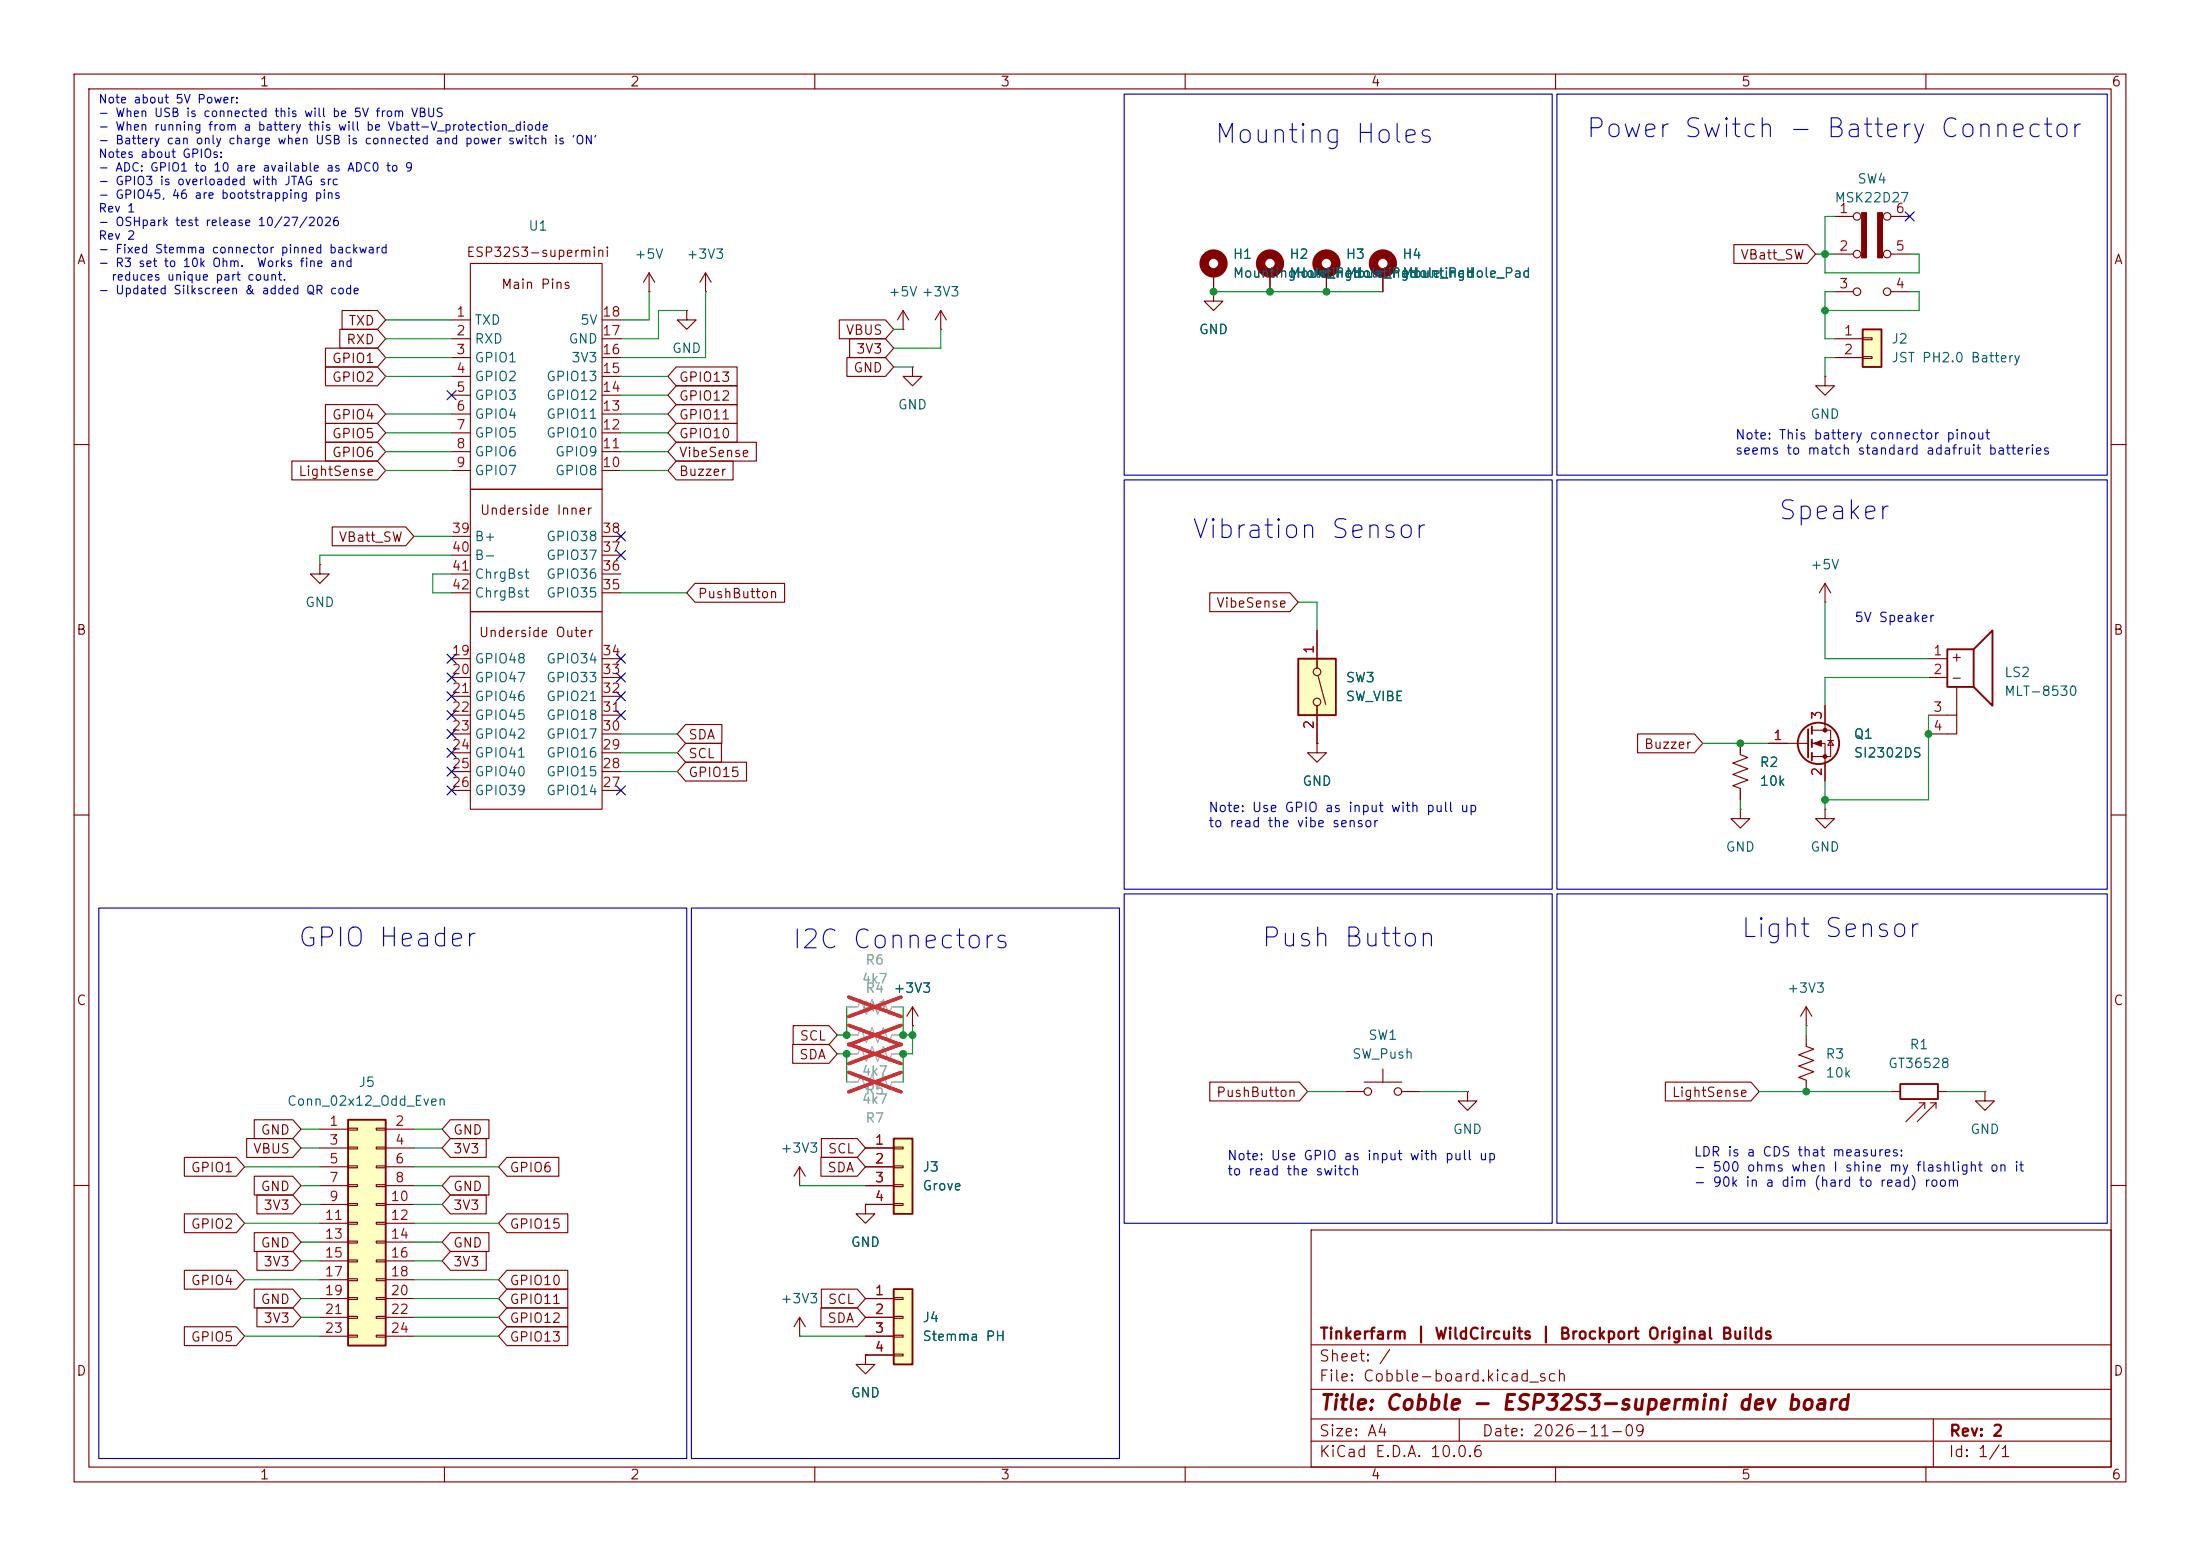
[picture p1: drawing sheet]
<svg xmlns="http://www.w3.org/2000/svg" width="297mm" height="210mm" viewBox="0 0 297 210" stroke-linecap="round" stroke-linejoin="round" font-family="sans-serif">
<g fill="none" stroke="#840000" stroke-width=".15">
<path d="M10 10h277v190h-277zM12 12h273v186h-273zM60 10v2M110 10v2M160 10v2M210 10v2M260 10v2M63.5 35.6h17.8v30.4h-17.8zM61 43.2h2.5M61 45.7h2.5M61 48.3h2.5M61 50.8h2.5"/>
<path d="M61 53.3h2.5M61 55.9h2.5M61 58.4h2.5M81.3 43.2h2.5M81.3 45.7h2.5M81.3 48.3h2.5M81.3 50.8h2.5M81.3 53.3h2.5M81.3 55.9h2.5M81.3 58.4h2.5M10 60h2M61 61h2.5"/>
<path d="M61 63.5h2.5M61 77.5h2.5M61 74.9h2.5M61 72.4h2.5M63.5 66h17.8v16.6h-17.8zM81.3 61h2.5M81.3 63.5h2.5M81.3 77.5h2.5M81.3 74.9h2.5M81.3 72.4h2.5M285 60h2M61 88.9h2.5"/>
<path d="M61 91.4h2.5M61 94h2.5M61 96.5h2.5M61 99.1h2.5M61 80h2.5M63.5 82.6h17.8v26.6h-17.8zM81.3 88.9h2.5M81.3 91.4h2.5M81.3 94h2.5M81.3 96.5h2.5M81.3 99.1h2.5M81.3 80h2.5"/>
<path d="M10 110h2M61 101.6h2.5M61 104.1h2.5M61 106.7h2.5M81.3 101.6h2.5M81.3 104.1h2.5M81.3 106.7h2.5M285 110h2M10 160h2M177 166h108v32h-108zM285 160h2M60 198v2"/>
<path d="M110 198v2M160 198v2M177 194.5h108M177 191.5h108M177 187.5h108M177 181.5h108M197 191.5v3M210 198v2M260 198v2M261 191.5v6.5"/>
</g>
<path d="M120.6 153.7h2.6v10.1h-2.6z" fill="#ffffc2"/>
<path d="M120.6 153.7h2.6v10.1h-2.6z" fill="none" stroke="#840000" stroke-width=".25"/>
<g fill="none" stroke="#840000" stroke-width=".15">
<path d="M179.1 36.8v2.6M92.7 41.9v1.3h1.3l-1.3 1.3-1.3-1.3h1.3M92.7 41.9h.1M43.2 76.2v1.3h1.2l-1.2 1.2-1.3-1.2h1.3M43.2 76.2h.1M116.8 154.9h3.8M116.8 157.5h3.8M120.6 154.8h1.3v.3h-1.3zM120.6 157.4h1.3v.2h-1.3zM120.6 159.9h1.3v.2h-1.3zM116.8 160h3.8M116.8 162.6h3.8"/>
<path d="M120.6 162.4h1.3v.3h-1.3z"/>
</g>
<circle cx="179.1" cy="35.6" r="1.27" fill="none" stroke="#840000" stroke-width="1.3"/>
<path d="M120.6 174h2.6v10.2h-2.6z" fill="#ffffc2"/>
<path d="M120.6 174h2.6v10.2h-2.6z" fill="none" stroke="#840000" stroke-width=".25"/>
<path d="M177.8 100.3v1.3h1.3l-1.3 1.3-1.3-1.3h1.3M177.8 100.3h.1M116.8 175.3h3.8M116.8 177.8h3.8M120.6 175.1h1.3v.3h-1.3zM120.6 177.7h1.3v.2h-1.3zM116.8 180.3h3.8M116.8 182.9h3.8M120.6 180.2h1.3v.3h-1.3zM120.6 182.8h1.3v.2h-1.3z" fill="none" stroke="#840000" stroke-width=".15"/>
<path d="M175.3 88.9h5v7.6h-5z" fill="#ffffc2"/>
<g fill="none" stroke="#840000" stroke-width=".15">
<path d="M121.9 44.5h.1M121.9 41.9l-.7 1.3M121.9 41.9l.8 1.3M121.9 41.9v2.6M127 44.5h.1M127 41.9l-.8 1.3M127 41.9l.8 1.3M127 41.9v2.6M177.8 85.1v5.1M177.8 95.3v5M177.9 91.2l1.1 3.9M116.8 162.6v1.2h1.3l-1.3 1.3-1.2-1.3h1.2"/>
<path d="M116.8 162.6h.1M116.8 182.9v1.3h1.3l-1.3 1.2-1.2-1.2h1.2M116.8 182.9h.1"/>
<circle cx="177.8" cy="90.7" r=".51"/>
<circle cx="177.8" cy="94.7" r=".51"/>
</g>
<path d="M175.3 88.9h5v7.6h-5z" fill="none" stroke="#840000" stroke-width=".25"/>
<path d="M47 151.1h5.1v30.5h-5.1z" fill="#ffffc2"/>
<path d="M47 151.1h5.1v30.5h-5.1z" fill="none" stroke="#840000" stroke-width=".25"/>
<g fill="none" stroke="#840000" stroke-width=".15">
<path d="M87.6 39.4h.1M87.6 36.8l-.7 1.3M87.6 36.8l.8 1.3M87.6 36.8v2.6M95.2 39.4h.1M95.2 36.8l-.7 1.3M95.2 36.8l.8 1.3M95.2 36.8v2.6M163.8 39.4v1.2h1.3l-1.3 1.3-1.2-1.3h1.2M163.8 39.4h.1M163.8 36.8v2.6M171.4 36.8v2.6"/>
<path d="M186.7 36.8v2.6M247.6 29.2h2.6M247.6 34.3h2.6M247.6 39.4h2.6M255.3 29.2h2.5M255.3 34.3h2.5M255.3 39.4h2.5M123.2 49.5v1.3h1.3l-1.3 1.3-1.3-1.3h1.3M123.2 49.5h.1M246.4 50.8v1.3h1.2l-1.2 1.2-1.3-1.2h1.3M246.4 50.8h.1M243.8 139.7v1.5l1.1 .4-2.1 .8 2.1 .7-2.1 .8 2.1 .8-2.1 .7 1 .4v1.5"/>
<path d="M43.2 152.4h3.8M43.2 154.9h3.8M43.2 157.5h3.8M47 152.3h1.3v.2h-1.3zM47 154.8h1.3v.3h-1.3zM47 157.4h1.3v.2h-1.3zM47 159.9h1.3v.2h-1.3zM50.8 152.3h1.3v.2h-1.3zM50.8 154.8h1.3v.3h-1.3zM50.8 157.4h1.3v.2h-1.3zM50.8 159.9h1.3v.2h-1.3zM52.1 152.4h3.8"/>
<path d="M52.1 154.9h3.8M52.1 157.5h3.8M43.2 160h3.8M43.2 162.6h3.8M43.2 165.1h3.8M43.2 167.6h3.8M43.2 170.2h3.8M43.2 172.7h3.8M43.2 175.3h3.8M43.2 177.8h3.8M47 162.4h1.3v.3h-1.3zM47 165h1.3v.2h-1.3z"/>
<path d="M47 167.5h1.3v.3h-1.3zM47 170.1h1.3v.2h-1.3zM47 172.6h1.3v.2h-1.3zM47 175.1h1.3v.3h-1.3zM47 177.7h1.3v.2h-1.3zM50.8 162.4h1.3v.3h-1.3zM50.8 165h1.3v.2h-1.3zM50.8 167.5h1.3v.3h-1.3zM50.8 170.1h1.3v.2h-1.3zM50.8 172.6h1.3v.2h-1.3zM50.8 175.1h1.3v.3h-1.3zM50.8 177.7h1.3v.2h-1.3z"/>
<path d="M52.1 160h3.8M52.1 162.6h3.8M52.1 165.1h3.8M52.1 167.6h3.8M52.1 170.2h3.8M52.1 172.7h3.8M52.1 175.3h3.8M52.1 177.8h3.8M43.2 180.3h3.8M47 180.2h1.3v.3h-1.3zM50.8 180.2h1.3v.3h-1.3zM52.1 180.3h3.8"/>
<circle cx="250.7" cy="29.2" r=".51"/>
<circle cx="250.7" cy="39.4" r=".51"/>
<circle cx="250.7" cy="34.3" r=".51"/>
<circle cx="254.8" cy="34.3" r=".51"/>
<circle cx="254.8" cy="29.2" r=".51"/>
<circle cx="254.8" cy="39.4" r=".51"/>
</g>
<g fill="none" stroke="#840000" stroke-width="1.3">
<circle cx="163.8" cy="35.6" r="1.27"/>
<circle cx="171.4" cy="35.6" r="1.27"/>
<circle cx="186.7" cy="35.6" r="1.27"/>
</g>
<g fill="#840000" stroke="#840000" stroke-width=".15">
<path d="M251.3 28.7h.7v6.1h-.7z"/>
<path d="M253.5 28.7h.6v6.1h-.6z"/>
</g>
<path d="M251.5 44.5h2.5v5h-2.5z" fill="#ffffc2"/>
<g fill="none" stroke="#840000" stroke-width=".25">
<path d="M251.5 44.5h2.5v5h-2.5zM244.1 98.4v3.8M244.6 98v1.1M244.6 99.8v1M262.9 87.6h3.5v5.1h-3.5zM266.4 87.6l2.6-2.5v10.2l-2.6-2.6M244.6 101.6v1M256.5 146.3h5.1v2h-5.1z"/>
<circle cx="245.5" cy="100.3" r="2.79"/>
</g>
<g fill="none" stroke="#840000" stroke-width=".15">
<path d="M163.8 39.4h.1M163.8 36.8v2.6M171.4 36.8v2.6M179.1 36.8v2.6M186.7 36.8v2.6M234.1 33h9.9l1.1 1.3-1.1 1.3h-9.9zM43.9 57.1h7.1l1.1 1.3-1.1 1.3h-7.1zM43.9 59.7h7.1l1.1 1.3-1.1 1.2h-7.1zM43.9 54.6h7.1l1.1 1.3-1.1 1.3h-7.1zM43.9 47h7.1l1.1 1.3-1.1 1.2h-7.1zM43.9 49.5h7.1l1.1 1.3-1.1 1.3h-7.1zM45.9 44.4h5.1l1.1 1.3-1.1 1.3h-5.1z"/>
<path d="M46.2 41.9h4.8l1.1 1.3-1.1 1.3h-4.8zM91.3 54.6h8.2v2.6h-8.2l-1.1-1.3zM91.3 57.1h8.2v2.6h-8.2l-1.1-1.3zM91.3 59.7h10.8v2.5h-10.8l-1.1-1.2zM91.3 49.5h8.2v2.6h-8.2l-1.1-1.3zM91.3 52.1h8.2v2.5h-8.2l-1.1-1.3zM113.3 43.2h6.2l1.1 1.3-1.1 1.2h-6.2zM114.3 48.3h5.2l1.1 1.2-1.1 1.3h-5.2zM114.7 45.7h4.8l1.1 1.3-1.1 1.3h-4.8zM247.6 45.7h3.9M247.6 48.3h3.9M251.5 45.6h1.2v.2h-1.2z"/>
<path d="M251.5 48.1h1.2v.3h-1.2zM39.4 62.2h11.6l1.1 1.3-1.1 1.3h-11.6zM44.8 71.1h10l1.1 1.3-1.1 1.3h-10zM91.3 62.2h7.7v2.6h-7.7l-1.1-1.3zM93.8 78.7h12.1v2.6h-12.1l-1.1-1.3zM246.4 78.7l-.8 1.3M246.4 78.7l.7 1.3M246.4 78.7v2.6M92.6 97.8h4.9v2.5h-4.9l-1.2-1.2zM163.3 80h10.8l1.2 1.3-1.2 1.3h-10.8zM177.8 85.1v5.1M177.8 95.3v5"/>
<path d="M221.1 99.1h7.7l1.1 1.2-1.1 1.3h-7.7zM244.6 98.6h2.5v3.5h-2.5M246.4 81.3h.1M246.4 95.3v3.3M246.8 99.9h.7M247.1 99.9l.4 .7h-.7zM260.3 88.9h2.6M260.3 91.4h2.6M264.2 92.7v3.8h-3.9M264.2 96.5v2.6h-3.9M92.6 102.9h8.2v2.5h-8.2l-1.2-1.3zM92.6 100.3h4.8v2.6h-4.8l-1.2-1.3z"/>
<path d="M177.8 100.3h.1M234.9 109.2v1.3h1.3l-1.3 1.3-1.2-1.3h1.2M234.9 109.2h.1M234.9 100.3v1.6l1.1 .3-2.1 .8 2.1 .8-2.1 .7 2.1 .8-2.1 .7 1 .4v1.6M238.8 100.3h5.3M244.6 100.3h1.8v5.1M246.4 109.2v1.3h1.2l-1.2 1.3-1.3-1.3h1.3M246.4 109.2h.1M107.1 138.4h4.8l1.1 1.3-1.1 1.3h-4.8zM123.2 138.4h.1M123.2 135.9l-.8 1.3M123.2 135.9l.8 1.3"/>
<path d="M123.2 135.9v2.5M243.8 138.4h.1M243.8 135.9l-.7 1.3M243.8 135.9l.8 1.3M243.8 135.9v2.5M24.9 156.2h7l1.1 1.3-1.1 1.3h-7zM33.3 153.7h6.2l1.1 1.2-1.1 1.3h-6.2zM34.3 158.7h5.2l1.1 1.3-1.1 1.3h-5.2zM34.3 151.1h5.2l1.1 1.3-1.1 1.3h-5.2zM60.8 151.1h5.2v2.6h-5.2l-1.1-1.3zM60.8 153.7h4.8v2.5h-4.8l-1.1-1.3zM60.8 158.7h5.2v2.6h-5.2l-1.1-1.3z"/>
<path d="M68.4 156.2h7v2.6h-7l-1.1-1.3zM107 141h4.9l1.1 1.2-1.1 1.3h-4.9zM107.9 157.5v2.5M107.9 157.5l-.7 1.3M107.9 157.5l.8 1.3M110.8 156.2h4.9l1.1 1.3-1.1 1.3h-4.9zM110.9 153.7h4.8l1.1 1.2-1.1 1.3h-4.8zM116.8 154.9h3.8M116.8 157.5h3.8M163.3 146h12.1l1.1 1.3-1.1 1.3h-12.1zM181.6 147.3h2.5M184.1 146.1h5.1"/>
<path d="M186.7 144.3v1.8M189.2 147.3h2.6M198.1 147.3v1.3h1.3l-1.3 1.3-1.3-1.3h1.3M198.1 147.3h.1M224.8 146h11.6l1.1 1.3-1.1 1.3h-11.6zM255.3 147.3h1.2M259.1 148.8h.7M259.8 148.8l-2.5 2.6M259.8 148.8v.8M260.6 148.8h.8M261.4 148.8l-2.6 2.6M261.4 148.8v.8"/>
<path d="M261.6 147.3h1.3M268 147.3v1.3h1.2l-1.2 1.3-1.3-1.3h1.3M268 147.3h.1M24.9 171.4h7l1.1 1.3-1.1 1.3h-7zM24.9 179.1h7l1.1 1.2-1.1 1.3h-7zM24.9 163.8h7l1.1 1.3-1.1 1.3h-7zM34.3 166.4h5.2l1.1 1.2-1.1 1.3h-5.2zM34.3 174h5.2l1.1 1.3-1.1 1.2h-5.2zM34.7 161.3h4.8l1.1 1.3-1.1 1.2h-4.8zM34.7 176.5h4.8l1.1 1.3-1.1 1.3h-4.8zM34.7 168.9h4.8l1.1 1.3-1.1 1.3h-4.8zM60.8 166.4h5.2v2.5h-5.2l-1.1-1.3z"/>
<path d="M60.8 161.3h4.8v2.5h-4.8l-1.1-1.2zM60.8 168.9h4.8v2.6h-4.8l-1.1-1.3zM68.4 174h8.2v2.5h-8.2l-1.1-1.2zM68.4 179.1h8.2v2.5h-8.2l-1.1-1.3zM68.4 163.8h8.2v2.6h-8.2l-1.1-1.3zM68.4 171.4h8.2v2.6h-8.2l-1.1-1.3zM68.4 176.5h8.2v2.6h-8.2l-1.1-1.3zM107.9 160h.1M107.9 177.8l-.7 1.3M107.9 177.8l.8 1.3M107.9 177.8v2.5M110.8 176.5h4.9l1.1 1.3-1.1 1.3h-4.9z"/>
<path d="M110.9 174h4.8l1.1 1.3-1.1 1.2h-4.8zM116.8 162.6h.1M116.8 160h3.8M116.8 162.6h3.8M116.8 175.3h3.8M116.8 177.8h3.8M107.9 180.3h.1M116.8 182.9h.1M116.8 180.3h3.8M116.8 182.9h3.8"/>
<circle cx="184.7" cy="147.3" r=".51"/>
<circle cx="188.7" cy="147.3" r=".51"/>
</g>
<path d="M114.3 139.7h1.5l.4-1 .8 2 .7-2 .8 2 .8-2 .7 2 .4-1h1.5M114.3 135.9h1.5l.4-1 .8 2 .7-2 .8 2 .8-2 .7 2 .4-1h1.5M114.3 142.2h1.5l.4-1 .8 2.1 .7-2.1 .8 2.1 .8-2.1 .7 2.1 .4-1.1h1.5M114.3 146.1h1.5l.4-1.1 .8 2.1 .7-2.1 .8 2.1 .8-2.1 .7 2.1 .4-1h1.5" fill="none" stroke="#a1a1a1" stroke-width=".15"/>
<path d="M114.6 138.4l7 2.6M114.6 134.6l7 2.6M121.6 138.4l-7 2.6M121.6 134.6l-7 2.6M114.6 140.9l7 2.7M114.6 144.7l7 2.7M121.6 140.9l-7 2.7M121.6 144.7l-7 2.7" fill="none" stroke="#e12e31" stroke-width=".46"/>
<g fill="#840000" stroke="#840000" stroke-width=".15">
<path d="M244.9 100.3l1-.4v.8z"/>
<circle cx="246.4" cy="98.6" r=".25"/>
<circle cx="246.4" cy="102.1" r=".25"/>
</g>
<g fill="none" stroke="#009600" stroke-width=".15">
<path d="M87.6 39.4v3.8h-3.8M95.2 39.4v8.9h-11.4M163.8 39.4h22.9M245.1 34.3h2.5M247.6 39.4h-1.2v6.3h1.2M247.6 29.2h-1.2v7.6h12.7v-2.5h-1.3M257.8 39.4h1.3v2.5h-12.7M52.1 55.9h8.9M52.1 58.4h8.9M52.1 45.7h8.9M52.1 48.3h8.9M52.1 50.8h8.9"/>
<path d="M52.1 43.2h8.9M83.8 55.9h6.4M83.8 58.4h6.4M83.8 50.8h6.4M83.8 53.3h6.4M92.7 41.9h-3.8v3.8h-5.1M120.6 49.5h2.6M120.6 44.5h1.3M127 44.5v2.5h-6.4M247.6 48.3h-1.2v2.5M52.1 61h8.9M52.1 63.5h8.9"/>
<path d="M55.9 72.4h5.1M61 74.9h-17.8v1.3M61 77.5h-2.6v2.5h2.6M83.8 61h6.4M83.8 63.5h6.4M83.8 80h8.9M83.8 99.1h7.6M175.3 81.3h2.5v3.8M246.4 81.3v7.6h13.9M260.3 91.4h-13.9v3.9M260.3 96.5v11.5h-13.9M83.8 101.6h7.6"/>
<path d="M83.8 104.1h7.6M229.9 100.3h8.9M234.9 108v1.2M246.4 105.4v3.8M114.3 135.9v3.8h-1.3M121.9 135.9v3.8h1.3M123.2 138.4v3.8h-1.3v3.9M243.8 138.4v1.3M33 157.5h10.2M40.6 152.4h2.6M40.6 154.9h2.6M55.9 157.5h11.4"/>
<path d="M55.9 152.4h3.8M55.9 154.9h3.8M113 142.2h1.3v3.9M176.5 147.3h5.1M191.8 147.3h6.3M237.5 147.3h17.8M262.9 147.3h5.1M33 172.7h10.2M33 165.1h10.2M40.6 177.8h2.6M40.6 170.2h2.6M40.6 175.3h2.6"/>
<path d="M40.6 160h2.6M40.6 167.6h2.6M40.6 162.6h2.6M55.9 177.8h11.4M55.9 170.2h3.8M55.9 175.3h11.4M55.9 172.7h11.4M55.9 160h3.8M55.9 167.6h3.8M55.9 162.6h3.8M55.9 165.1h11.4M107.9 160h8.9"/>
<path d="M33 180.3h10.2M55.9 180.3h11.4M107.9 180.3h8.9"/>
</g>
<g fill="none" stroke="#000084" stroke-width=".15">
<path d="M257.2 28.6l1.2 1.2M258.4 28.6l-1.2 1.2M60.4 52.7l1.2 1.2M61.6 52.7l-1.2 1.2M83.2 74.3l1.2 1.2M83.2 71.8l1.2 1.2M84.4 74.3l-1.2 1.2M84.4 71.8l-1.2 1.2M60.4 98.5l1.2 1.2M60.4 88.3l1.2 1.2M60.4 90.8l1.2 1.2M60.4 93.4l1.2 1.2"/>
<path d="M60.4 95.9l1.2 1.2M61.6 98.5l-1.2 1.2M61.6 88.3l-1.2 1.2M61.6 90.8l-1.2 1.2M61.6 93.4l-1.2 1.2M61.6 95.9l-1.2 1.2M83.2 90.8l1.2 1.2M83.2 88.3l1.2 1.2M83.2 93.4l1.2 1.2M83.2 95.9l1.2 1.2M84.4 90.8l-1.2 1.2M84.4 88.3l-1.2 1.2"/>
<path d="M84.4 93.4l-1.2 1.2M84.4 95.9l-1.2 1.2M60.4 101l1.2 1.2M60.4 103.5l1.2 1.2M60.4 106.1l1.2 1.2M61.6 101l-1.2 1.2M61.6 103.5l-1.2 1.2M61.6 106.1l-1.2 1.2M83.2 106.1l1.2 1.2M84.4 106.1l-1.2 1.2"/>
</g>
<path d="M151.8 12.7h57.7v51.4h-57.7zM210.2 12.7h74.3v51.4h-74.3zM151.8 64.8h57.7v55.2h-57.7zM210.2 64.8h74.3v55.2h-74.3zM13.3 122.6h79.4v74.3h-79.4zM93.3 122.6h57.8v74.3h-57.8zM151.8 120.7h57.7v44.4h-57.7zM210.2 120.7h74.3v44.4h-74.3z" fill="none" stroke="#0000c2" stroke-width=".15"/>
<g fill="#009600" stroke="#009600" stroke-width=".14">
<circle cx="179.1" cy="39.4" r=".46"/>
<circle cx="246.4" cy="34.3" r=".46"/>
<circle cx="246.4" cy="41.9" r=".46"/>
<circle cx="163.8" cy="39.4" r=".46"/>
<circle cx="171.4" cy="39.4" r=".46"/>
<circle cx="260.3" cy="99.1" r=".46"/>
<circle cx="246.4" cy="108" r=".46"/>
<circle cx="234.9" cy="100.3" r=".46"/>
<circle cx="243.8" cy="147.3" r=".46"/>
<circle cx="121.9" cy="139.7" r=".46"/>
<circle cx="114.3" cy="142.2" r=".46"/>
<circle cx="114.3" cy="139.7" r=".46"/>
<circle cx="121.9" cy="142.2" r=".46"/>
<circle cx="123.2" cy="139.7" r=".46"/>
</g>
<g font-size="2.5" fill="#0000c2">
<text x="163.8" y="20">Mounting Holes</text>
<text x="214" y="19.2">Power Switch - Battery Connector</text>
<text x="239.9" y="70.8">Speaker</text>
<text x="160.7" y="73.3">Vibration Sensor</text>
<text x="40" y="128.4">GPIO Header</text>
<text x="106.8" y="128.7">I2C Connectors</text>
<text x="170.1" y="128.4">Push Button</text>
<text x="234.9" y="127.2">Light Sensor</text>
</g>
<text font-size="2" fill="#840000" x="178" y="190.8">Title: Cobble - ESP32S3-supermini dev board</text>
<g font-size="1.5" fill="#840000">
<text x="178" y="184.1">Sheet: /</text>
<text x="178" y="181.1">Tinkerfarm | WildCircuits | Brockport Original Builds</text>
<text x="178" y="186.8">File: Cobble-board.kicad_sch</text>
<text x="178" y="197">KiCad E.D.A. 10.0.6</text>
<text x="178" y="194.2">Size: A4</text>
<text x="200" y="194.2">Date: 2026-11-09</text>
<text x="263" y="197">Id: 1/1</text>
<text x="263" y="194.2">Rev: 2</text>
</g>
<g font-size="1.3" fill="#840000">
<text x="35" y="12">1</text>
<text x="85" y="12">2</text>
<text x="135" y="12">3</text>
<text x="185" y="12">4</text>
<text x="235" y="12">5</text>
<text x="285" y="12">6</text>
<text x="10.3" y="36">A</text>
<text x="62.9" y="35">ESP32S3-supermini</text>
<text x="234.9" y="35.3">VBatt_SW</text>
<text x="285.3" y="36">A</text>
<text x="67.6" y="39.3">Main Pins</text>
<text x="46.7" y="46.8">RXD</text>
<text x="47" y="44.2">TXD</text>
<text x="114.1" y="45.5">VBUS</text>
<text x="44.7" y="49.3">GPIO1</text>
<text x="44.7" y="51.9">GPIO2</text>
<text x="91.6" y="51.9">GPIO13</text>
<text x="115.1" y="50.6">GND</text>
<text x="115.5" y="48">3V3</text>
<text x="44.7" y="59.5">GPIO5</text>
<text x="44.7" y="56.9">GPIO4</text>
<text x="91.6" y="56.9">GPIO11</text>
<text x="91.6" y="59.5">GPIO10</text>
<text x="91.6" y="54.4">GPIO12</text>
<text x="40.2" y="64.6">LightSense</text>
<text x="44.7" y="62">GPIO6</text>
<text x="91.6" y="62">VibeSense</text>
<text x="91.6" y="64.6">Buzzer</text>
<text x="64.7" y="69.8">Underside Inner</text>
<text x="45.6" y="73.4">VBatt_SW</text>
<text x="94.1" y="81.1">PushButton</text>
<text x="164.1" y="82.3">VibeSense</text>
<text x="10.2" y="86">B</text>
<text x="64.6" y="86.3">Underside Outer</text>
<text x="263.2" y="89.6">+</text>
<text x="285.2" y="86">B</text>
<text x="263.2" y="92.4">-</text>
<text x="92.8" y="100.1">SDA</text>
<text x="221.9" y="101.4">Buzzer</text>
<text x="92.8" y="105.2">GPIO15</text>
<text x="92.8" y="102.7">SCL</text>
<text x="10.2" y="136">C</text>
<text x="285.2" y="136">C</text>
<text x="107.8" y="143.3">SDA</text>
<text x="107.9" y="140.8">SCL</text>
<text x="164.1" y="148.4">PushButton</text>
<text x="225.6" y="148.4">LightSense</text>
<text x="34.1" y="156">VBUS</text>
<text x="35.1" y="153.5">GND</text>
<text x="61.1" y="153.5">GND</text>
<text x="61.1" y="156">3V3</text>
<text x="111.7" y="156">SCL</text>
<text x="25.7" y="158.5">GPIO1</text>
<text x="35.1" y="161.1">GND</text>
<text x="61.1" y="161.1">GND</text>
<text x="68.7" y="158.5">GPIO6</text>
<text x="111.6" y="158.5">SDA</text>
<text x="25.7" y="166.2">GPIO2</text>
<text x="35.5" y="163.6">3V3</text>
<text x="61.1" y="163.6">3V3</text>
<text x="68.7" y="166.2">GPIO15</text>
<text x="25.7" y="173.8">GPIO4</text>
<text x="35.1" y="168.7">GND</text>
<text x="35.5" y="171.2">3V3</text>
<text x="61.1" y="168.7">GND</text>
<text x="61.1" y="171.2">3V3</text>
<text x="68.7" y="173.8">GPIO10</text>
<text x="35.1" y="176.3">GND</text>
<text x="35.5" y="178.9">3V3</text>
<text x="68.7" y="176.3">GPIO11</text>
<text x="68.7" y="178.9">GPIO12</text>
<text x="111.6" y="178.9">SDA</text>
<text x="111.7" y="176.3">SCL</text>
<text x="10.2" y="186">D</text>
<text x="25.7" y="181.4">GPIO5</text>
<text x="68.7" y="181.4">GPIO13</text>
<text x="285.2" y="186">D</text>
<text x="35" y="200">1</text>
<text x="85" y="200">2</text>
<text x="135" y="200">3</text>
<text x="185" y="200">4</text>
<text x="235" y="200">5</text>
<text x="285" y="200">6</text>
</g>
<g font-size="1.3" fill="#006464">
<text x="247.6" y="27.6">MSK22D27</text>
<text x="250.7" y="25.1">SW4</text>
<text x="71.2" y="31.4">U1</text>
<text x="85.6" y="35.3">+5V</text>
<text x="92.6" y="35.3">+3V3</text>
<text x="166.4" y="35.3">H1</text>
<text x="174" y="35.3">H2</text>
<text x="181.6" y="35.3">H3</text>
<text x="189.2" y="35.3">H4</text>
<text x="119.9" y="40.3">+5V +3V3</text>
<text x="166.4" y="37.8">MountingHole_Pad</text>
<text x="181.6" y="37.8">MountingHole_Pad</text>
<text x="189.2" y="37.8">MountingHole_Pad</text>
<text x="64" y="44.1">TXD</text>
<text x="64" y="46.7">RXD</text>
<text x="76.7" y="46.7">GND</text>
<text x="78.2" y="44.1">5V</text>
<text x="90.6" y="48">GND</text>
<text x="161.8" y="45.4">GND</text>
<text x="255.3" y="46.7">J2</text>
<text x="64" y="49.2">GPIO1</text>
<text x="64" y="51.8">GPIO2</text>
<text x="73.7" y="51.8">GPIO13</text>
<text x="77" y="49.2">3V3</text>
<text x="255.3" y="49.2">JST PH2.0 Battery</text>
<text x="64" y="54.3">GPIO3</text>
<text x="64" y="56.8">GPIO4</text>
<text x="64" y="59.4">GPIO5</text>
<text x="73.7" y="59.4">GPIO10</text>
<text x="73.7" y="56.8">GPIO11</text>
<text x="73.7" y="54.3">GPIO12</text>
<text x="121.1" y="55.6">GND</text>
<text x="244.3" y="56.8">GND</text>
<text x="64" y="61.9">GPIO6</text>
<text x="64" y="64.5">GPIO7</text>
<text x="74.9" y="64.5">GPIO8</text>
<text x="74.9" y="61.9">GPIO9</text>
<text x="64" y="73.4">B+</text>
<text x="64" y="75.9">B-</text>
<text x="73.7" y="75.9">GPIO37</text>
<text x="73.7" y="73.4">GPIO38</text>
<text x="244.3" y="77.2">+5V</text>
<text x="41.1" y="82.2">GND</text>
<text x="64" y="78.4">ChrgBst</text>
<text x="64" y="81">ChrgBst</text>
<text x="73.7" y="81">GPIO35</text>
<text x="73.7" y="78.4">GPIO36</text>
<text x="64" y="89.9">GPIO48</text>
<text x="73.7" y="89.9">GPIO34</text>
<text x="64" y="92.4">GPIO47</text>
<text x="64" y="94.9">GPIO46</text>
<text x="73.7" y="94.9">GPIO21</text>
<text x="73.7" y="92.4">GPIO33</text>
<text x="181.6" y="92.4">SW3</text>
<text x="181.6" y="94.9">SW_VIBE</text>
<text x="270.5" y="91.7">LS2</text>
<text x="270.5" y="94.2">MLT-8530</text>
<text x="64" y="97.5">GPIO45</text>
<text x="64" y="100">GPIO42</text>
<text x="73.7" y="100">GPIO17</text>
<text x="73.7" y="97.5">GPIO18</text>
<text x="250.2" y="100">Q1</text>
<text x="64" y="102.6">GPIO41</text>
<text x="64" y="105.1">GPIO40</text>
<text x="64" y="107.6">GPIO39</text>
<text x="73.7" y="107.6">GPIO14</text>
<text x="73.7" y="105.1">GPIO15</text>
<text x="73.7" y="102.6">GPIO16</text>
<text x="175.7" y="106.4">GND</text>
<text x="237.5" y="103.8">R2</text>
<text x="237.5" y="106.4">10k</text>
<text x="250.2" y="102.6">SI2302DS</text>
<text x="232.9" y="115.3">GND</text>
<text x="244.3" y="115.3">GND</text>
<text x="120.5" y="134.3">+3V3</text>
<text x="241.2" y="134.3">+3V3</text>
<text x="182.5" y="143.2">SW_Push</text>
<text x="184.6" y="140.7">SW1</text>
<text x="246.4" y="143.2">R3</text>
<text x="257.7" y="141.9">R1</text>
<text x="38.7" y="149.6">Conn_02x12_Odd_Even</text>
<text x="48.3" y="147">J5</text>
<text x="246.4" y="145.7">10k</text>
<text x="254.8" y="144.5">GT36528</text>
<text x="105.3" y="155.9">+3V3</text>
<text x="196.1" y="153.4">GND</text>
<text x="265.9" y="153.4">GND</text>
<text x="124.4" y="158.4">J3</text>
<text x="124.4" y="161">Grove</text>
<text x="114.8" y="168.6">GND</text>
<text x="105.3" y="176.2">+3V3</text>
<text x="124.4" y="178.8">J4</text>
<text x="124.4" y="181.3">Stemma PH</text>
<text x="114.8" y="188.9">GND</text>
</g>
<g font-size="1.3" fill="#a90000">
<text x="248.2" y="29.1">1</text>
<text x="255.8" y="29.1">6</text>
<text x="248.2" y="34.2">2</text>
<text x="255.8" y="34.2">5</text>
<text x="248.2" y="39.2">3</text>
<text x="255.8" y="39.2">4</text>
<text x="61.5" y="43">1</text>
<text x="61.5" y="45.6">2</text>
<text x="81.2" y="45.6">17</text>
<text x="81.2" y="43">18</text>
<text x="248.8" y="45.6">1</text>
<text x="61.5" y="48.1">3</text>
<text x="61.5" y="50.7">4</text>
<text x="61.5" y="53.2">5</text>
<text x="81.2" y="53.2">14</text>
<text x="81.2" y="50.7">15</text>
<text x="81.2" y="48.1">16</text>
<text x="248.8" y="48.1">2</text>
<text x="61.5" y="55.7">6</text>
<text x="61.5" y="58.3">7</text>
<text x="81.2" y="58.3">12</text>
<text x="81.2" y="55.7">13</text>
<text x="61.5" y="60.8">8</text>
<text x="61.5" y="63.4">9</text>
<text x="81.2" y="63.4">10</text>
<text x="81.2" y="60.8">11</text>
<text x="60.9" y="72.3">39</text>
<text x="60.9" y="74.8">40</text>
<text x="60.9" y="77.3">41</text>
<text x="81.2" y="77.3">36</text>
<text x="81.2" y="74.8">37</text>
<text x="81.2" y="72.3">38</text>
<text x="60.9" y="79.9">42</text>
<text x="81.2" y="79.9">35</text>
<text x="60.9" y="88.8">19</text>
<text x="81.2" y="88.8">34</text>
<text x="177.7" y="88.4" transform="rotate(-90 177.7 88.4)">1</text>
<text x="260.9" y="88.8">1</text>
<text x="60.9" y="91.3">20</text>
<text x="60.9" y="93.8">21</text>
<text x="81.2" y="93.8">32</text>
<text x="81.2" y="91.3">33</text>
<text x="260.9" y="91.3">2</text>
<text x="60.9" y="96.4">22</text>
<text x="60.9" y="98.9">23</text>
<text x="60.9" y="101.5">24</text>
<text x="81.2" y="101.5">29</text>
<text x="81.2" y="98.9">30</text>
<text x="81.2" y="96.4">31</text>
<text x="177.7" y="98.5" transform="rotate(-90 177.7 98.5)">2</text>
<text x="239.3" y="100.2">1</text>
<text x="246.2" y="97.3" transform="rotate(-90 246.2 97.3)">3</text>
<text x="260.9" y="96.4">3</text>
<text x="260.9" y="98.9">4</text>
<text x="60.9" y="104">25</text>
<text x="60.9" y="106.5">26</text>
<text x="81.2" y="106.5">27</text>
<text x="81.2" y="104">28</text>
<text x="246.2" y="104.9" transform="rotate(-90 246.2 104.9)">2</text>
<text x="44.4" y="152.3">1</text>
<text x="44.4" y="154.8">3</text>
<text x="53.2" y="152.3">2</text>
<text x="53.2" y="154.8">4</text>
<text x="118" y="154.8">1</text>
<text x="44.4" y="157.3">5</text>
<text x="44.4" y="159.9">7</text>
<text x="53.2" y="157.3">6</text>
<text x="53.2" y="159.9">8</text>
<text x="118" y="157.3">2</text>
<text x="118" y="159.9">3</text>
<text x="43.7" y="165">11</text>
<text x="43.7" y="167.5">13</text>
<text x="44.4" y="162.4">9</text>
<text x="52.6" y="162.4">10</text>
<text x="52.6" y="165">12</text>
<text x="52.6" y="167.5">14</text>
<text x="118" y="162.4">4</text>
<text x="43.7" y="170">15</text>
<text x="43.7" y="172.6">17</text>
<text x="52.6" y="170">16</text>
<text x="52.6" y="172.6">18</text>
<text x="43.7" y="175.1">19</text>
<text x="43.7" y="177.7">21</text>
<text x="52.6" y="175.1">20</text>
<text x="52.6" y="177.7">22</text>
<text x="118" y="175.1">1</text>
<text x="118" y="177.7">2</text>
<text x="43.7" y="180.2">23</text>
<text x="52.6" y="180.2">24</text>
<text x="118" y="180.2">3</text>
<text x="118" y="182.7">4</text>
</g>
<g font-size="1.3" fill="#0000c2">
<text x="234.2" y="59.6">Note: This battery connector pinout</text>
<text x="234.2" y="61.7">seems to match standard adafruit batteries</text>
<text x="250.3" y="84.3">5V Speaker</text>
<text x="163" y="109.9">Note: Use GPIO as input with pull up</text>
<text x="163" y="112">to read the vibe sensor</text>
<text x="165.6" y="156.9">Note: Use GPIO as input with pull up</text>
<text x="165.6" y="159">to read the switch</text>
<text x="228.6" y="156.4">LDR is a CDS that measures:</text>
<text x="228.6" y="158.4">- 500 ohms when I shine my flashlight on it</text>
<text x="228.6" y="160.5">- 90k in a dim (hard to read) room</text>
</g>
<g font-size="1.3" fill="#989898">
<text x="116.7" y="130.5">R6</text>
<text x="116.3" y="136.9">4k7</text>
<text x="116.3" y="133">4k7</text>
<text x="116.7" y="134.3">R4</text>
<text x="116.3" y="145.5">4k7</text>
<text x="116.3" y="149.3">4k7</text>
<text x="116.7" y="148">R5</text>
<text x="116.7" y="151.8">R7</text>
</g>
<g font-size="1.1" fill="#0000c2">
<text x="13.2" y="14.2">Note about 5V Power:</text>
<text x="13.2" y="16.1">- When USB is connected this will be 5V from VBUS</text>
<text x="13.2" y="17.9">- When running from a battery this will be Vbatt-V_protection_diode</text>
<text x="13.2" y="19.8">- Battery can only charge when USB is connected and power switch is 'ON'</text>
<text x="13.2" y="21.6">Notes about GPIOs:</text>
<text x="13.2" y="23.4">- ADC: GPIO1 to 10 are available as ADC0 to 9</text>
<text x="13.2" y="25.3">- GPIO3 is overloaded with JTAG src</text>
<text x="13.2" y="27.1">- GPIO45, 46 are bootstrapping pins</text>
<text x="13.2" y="29">Rev 1</text>
<text x="13.2" y="30.8">- OSHpark test release 10/27/2026</text>
<text x="13.2" y="32.6">Rev 2</text>
<text x="13.2" y="34.5">- Fixed Stemma connector pinned backward</text>
<text x="13.2" y="36.3">- R3 set to 10k Ohm.</text>
<text x="13.2" y="40">- Updated Silkscreen &amp; added QR code</text>
<text x="14.9" y="38.2">reduces unique part count.</text>
<text x="34.6" y="36.3">Works fine and</text>
</g>
</svg>
